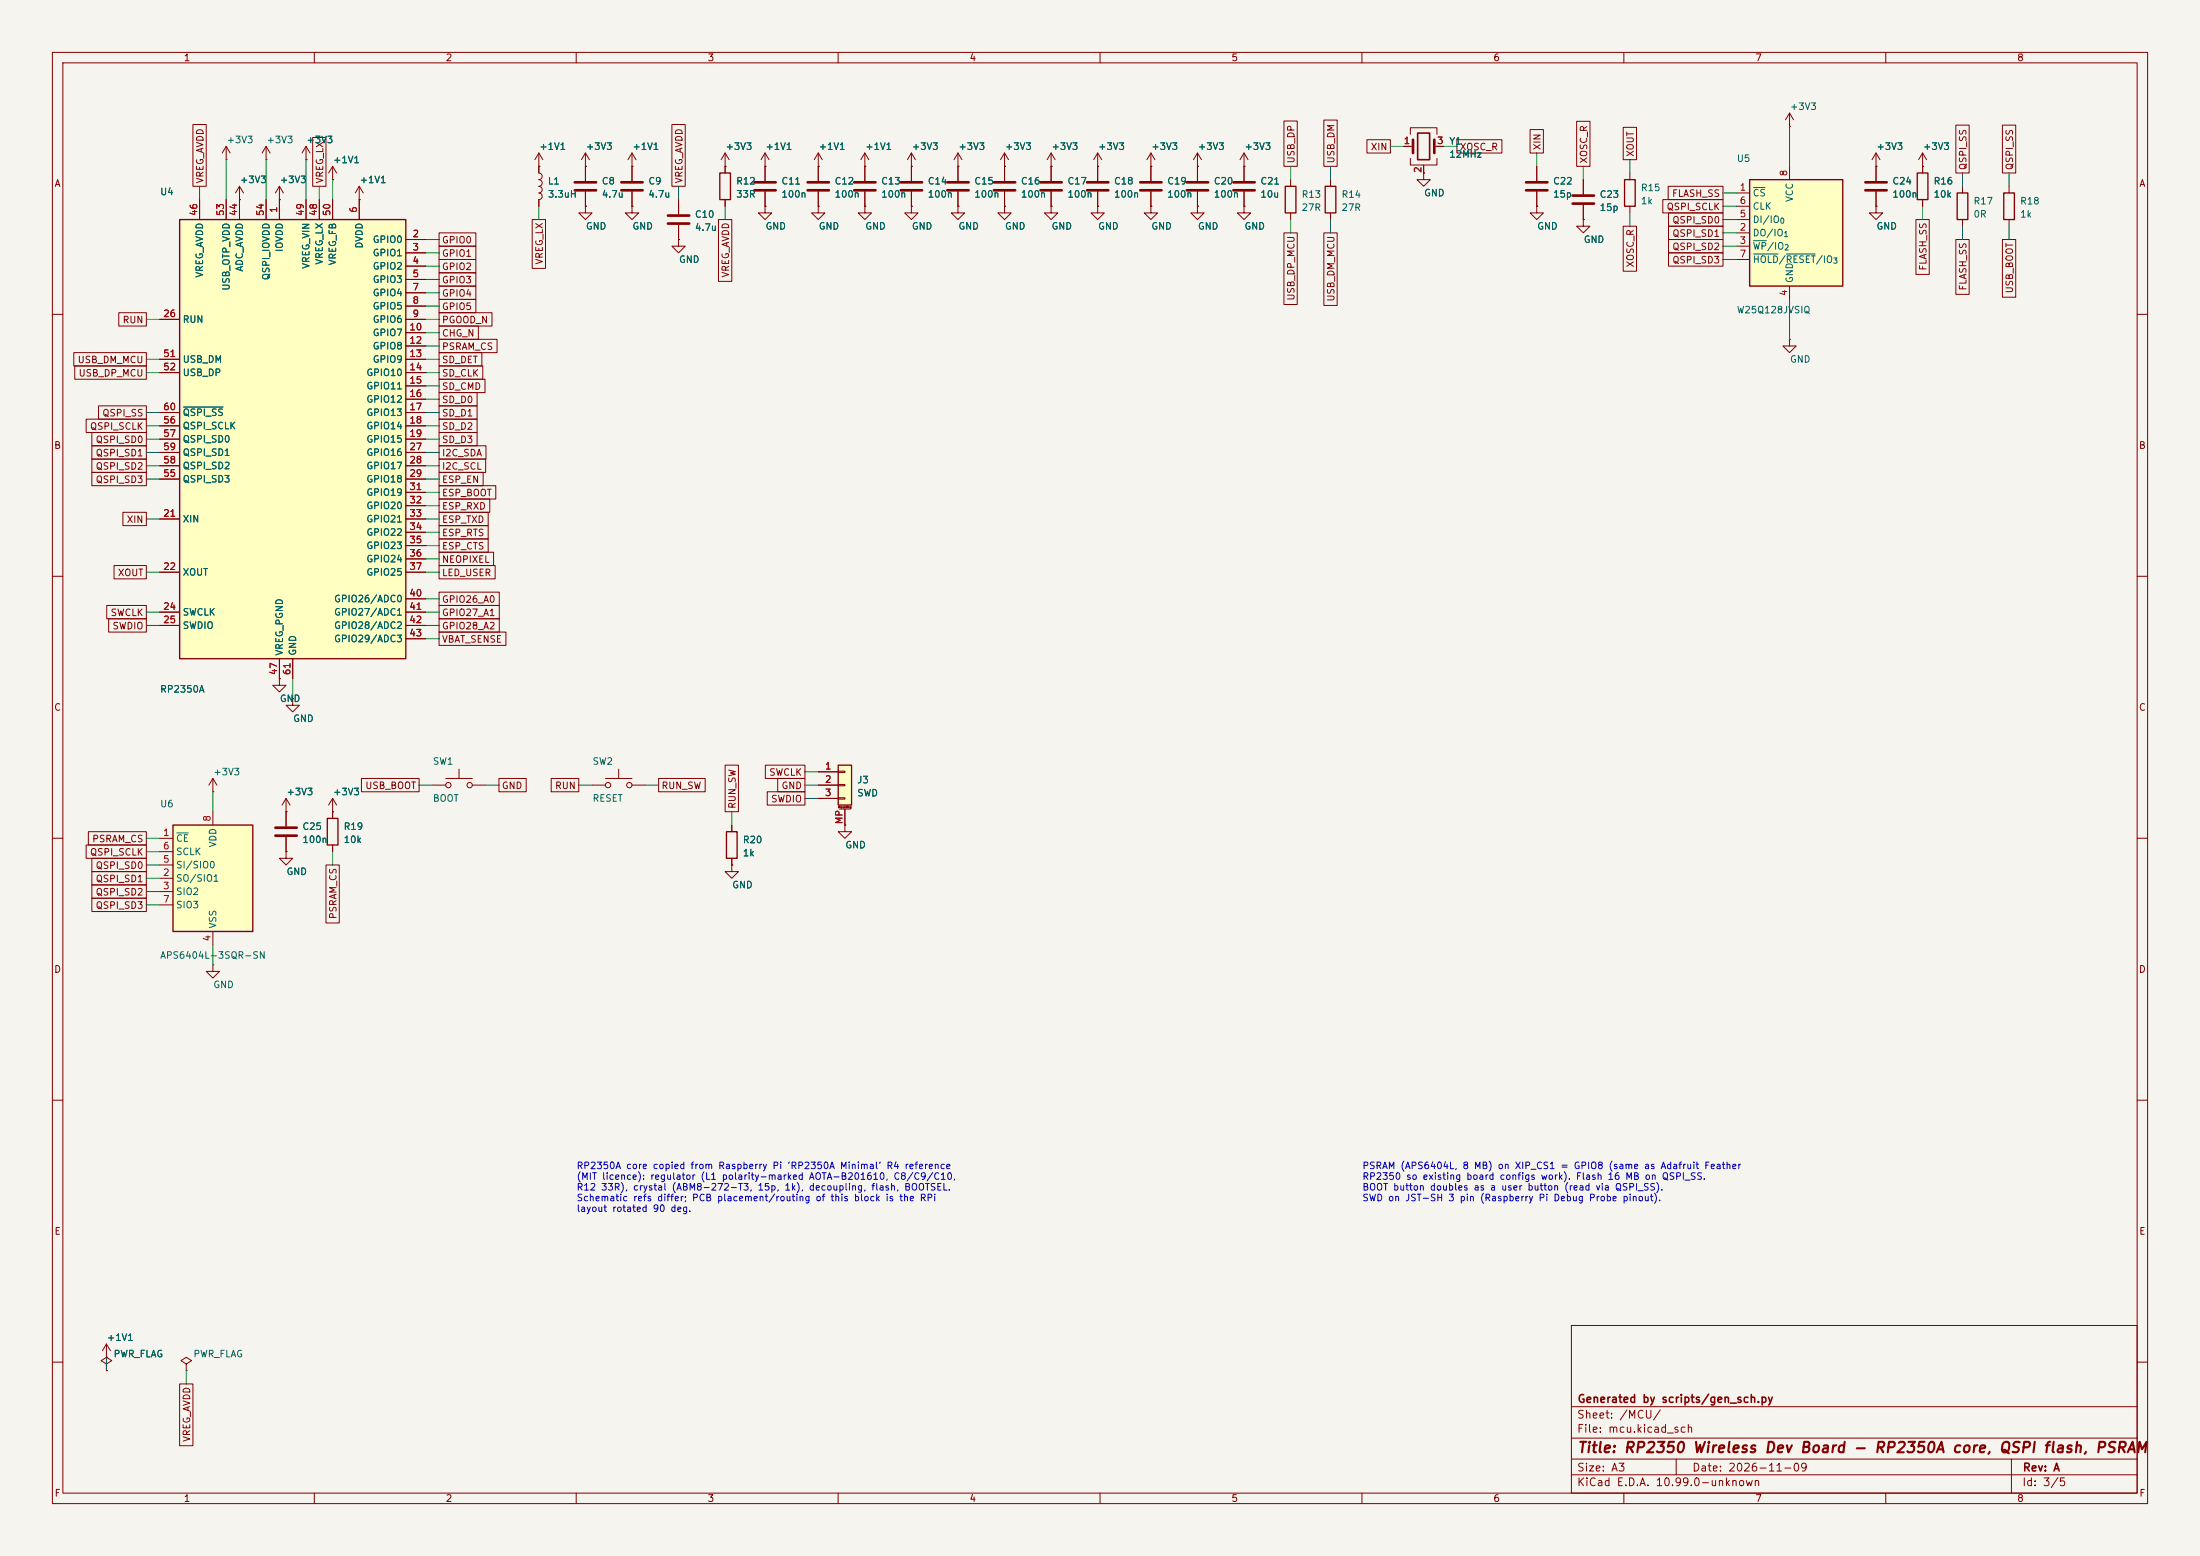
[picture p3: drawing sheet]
<svg xmlns="http://www.w3.org/2000/svg" width="420mm" height="297mm" viewBox="0 0 420 297" stroke-linecap="round" stroke-linejoin="round" font-family="sans-serif">
<path d="M0 0h420v297h-420z" fill="#f5f4ef" stroke="#f5f4ef" stroke-width=".19"/>
<g fill="none" stroke="#840000" stroke-width=".19">
<path d="M10 10h400v277h-400zM12 12h396v273h-396zM60 10v2M110 10v2M160 10v2M210 10v2M260 10v2M310 10v2M360 10v2M156.2 39.4v1.2h1.3l-1.3 1.3-1.3-1.3h1.3M156.2 39.4h.1M165.1 31.8v2.7"/>
<path d="M165.1 36.6v2.8M341.6 24.1h.1M341.6 21.6l-.7 1.3M341.6 21.6l.8 1.3M341.6 21.6v2.5M358.1 31.8h.1M358.1 39.4v1.2h1.3l-1.3 1.3-1.2-1.3h1.2M358.1 39.4h.1M358.1 29.2l-.7 1.3M358.1 29.2l.8 1.3M358.1 29.2v5.3M358.1 36.6v2.8"/>
<path d="M367 31.8h.1M367 29.2v3.8M367 38.1v1.3M367 29.2l-.7 1.3M367 29.2l.8 1.3M383.5 35.6v1.2M383.5 41.9v1.3M10 60h2M341.6 64.8v1.2h1.3l-1.3 1.3-1.2-1.3h1.2M341.6 64.8h.1M408 60h2M10 110h2"/>
<path d="M408 110h2M55.9 133.4v1.2h1.2l-1.2 1.3-1.3-1.3h1.3M55.9 133.4h.1M10 160h2M54.6 154.9v2.8M54.6 159.8v2.8M63.5 154.9h.1M63.5 152.4v3.8M63.5 152.4l-.8 1.3M63.5 152.4l.8 1.3M408 160h2M54.6 162.6v1.2h1.3l-1.3 1.3-1.3-1.3h1.3"/>
<path d="M54.6 162.6h.1M63.5 161.3v1.3M10 210h2M408 210h2M300 253h108v32h-108zM10 260h2M300 278.5h108M300 274.5h108M300 268.5h108M320 278.5v3M384 278.5v6.5M408 260h2"/>
<path d="M60 285v2M110 285v2M160 285v2M210 285v2M260 285v2M300 281.5h108M310 285v2M360 285v2"/>
</g>
<path d="M366 33h2v5.1h-2zM382.5 36.8h2.1v5.1h-2.1zM62.5 156.2h2v5.1h-2z" fill="none" stroke="#840000" stroke-width=".25"/>
<path d="M163.1 34.8h4M163.1 36.3h4M356.1 34.8h4.1M356.1 36.3h4.1M52.6 158h4M52.6 159.5h4" fill="none" stroke="#840000" stroke-width=".51"/>
<path d="M334 34.3h17.8v20.3h-17.8z" fill="#ffffc2"/>
<path d="M310.1 34.3h2.1v5.1h-2.1zM334 34.3h17.8v20.3h-17.8zM373.6 36.8h2.1v5.1h-2.1z" fill="none" stroke="#840000" stroke-width=".25"/>
<g fill="none" stroke="#840000" stroke-width=".19">
<path d="M63.5 34.3h.1M63.5 31.8l-.8 1.2M63.5 31.8l.8 1.2M63.5 31.8v2.5M68.6 38.1h.1M68.6 35.6l-.8 1.2M68.6 35.6l.7 1.2M68.6 35.6v2.5M102.9 29.2v3.8a.64 .64 0 0 1 .6 .7 .64 .64 0 0 1-.6 .6 .64 .64 0 0 1 .6 .6 .64 .64 0 0 1-.6 .7 .64 .64 0 0 1 .6 .6 .64 .64 0 0 1-.6 .6 .64 .64 0 0 1 .6 .7 .64 .64 0 0 1-.6 .6v1.3M102.9 31.8h.1M102.9 29.2l-.8 1.3M102.9 29.2l.7 1.3"/>
<path d="M111.8 39.4v1.2h1.2l-1.2 1.3-1.3-1.3h1.3M111.8 39.4h.1M111.8 31.8v2.7M111.8 36.6v2.8M129.5 38.1v2.8M138.4 31.8h.1M138.4 29.2l-.7 1.3M138.4 29.2l.8 1.3M138.4 29.2v2.6M165.1 39.4v1.2h1.3l-1.3 1.3-1.3-1.3h1.3M165.1 39.4h.1M174 31.8h.1"/>
<path d="M174 29.2v5.3M174 36.6v2.8M174 29.2l-.8 1.3M174 29.2l.8 1.3M182.9 39.4v1.2h1.2l-1.2 1.3-1.3-1.3h1.3M182.9 39.4h.1M182.9 31.8h.1M182.9 29.2v5.3M182.9 36.6v2.8M182.9 29.2l-.8 1.3M182.9 29.2l.7 1.3M191.8 31.8h.1"/>
<path d="M191.8 39.4v1.2h1.2l-1.2 1.3-1.3-1.3h1.3M191.8 39.4h.1M191.8 29.2l-.8 1.3M191.8 29.2l.7 1.3M191.8 29.2v5.3M191.8 36.6v2.8M209.5 31.8h.1M209.5 39.4v1.2h1.3l-1.3 1.3-1.2-1.3h1.2M209.5 39.4h.1M209.5 29.2v5.3M209.5 36.6v2.8M209.5 29.2l-.7 1.3"/>
<path d="M209.5 29.2l.8 1.3M219.7 31.8h.1M219.7 39.4v1.2h1.3l-1.3 1.3-1.3-1.3h1.3M219.7 39.4h.1M219.7 29.2l-.8 1.3M219.7 29.2l.8 1.3M219.7 29.2v5.3M219.7 36.6v2.8M271.8 33v1.3h1.2l-1.2 1.3-1.3-1.3h1.3M271.8 33h.1M293.4 39.4v1.2h1.2l-1.2 1.3-1.3-1.3h1.3M293.4 39.4h.1"/>
<path d="M293.4 31.8v2.7M293.4 36.6v2.8M302.3 34.3v2.8M302.3 39.1v2.8M311.1 33v1.3M311.1 39.4v1.2M331.5 36.8h2.5M331.5 39.4h2.5M341.6 31.8v2.5M374.6 35.6v1.2M129.5 45.7v1.3h1.3l-1.3 1.3-1.2-1.3h1.2M129.5 45.7h.1"/>
<path d="M129.5 42.9v2.8M302.3 41.9v1.3h1.2l-1.2 1.3-1.3-1.3h1.3M302.3 41.9h.1M331.5 44.5h2.5M331.5 47h2.5M331.5 41.9h2.5M331.5 49.5h2.5M341.6 54.6v2.6M374.6 41.9v1.3M20.3 259.1h.1M20.3 256.5l-.7 1.3M20.3 256.5l.8 1.3"/>
<path d="M20.3 256.5v2.6M20.3 260.3l1-.6-1-.6-1 .6 1 .6v1.3M20.3 261.6h.1"/>
</g>
<path d="M334.7 35.8h2.3M334.7 45.9h2.5M334.7 48.5h4.8M341 48.5h5.5" fill="none" stroke="#006464" stroke-width=".19"/>
<g fill="none" stroke="#840000" stroke-width=".51">
<path d="M109.7 34.8h4.1M109.7 36.3h4.1M172 34.8h4M172 36.3h4M180.8 34.8h4.1M180.8 36.3h4.1M189.7 34.8h4.1M189.7 36.3h4.1M207.5 34.8h4.1M207.5 36.3h4.1M217.7 34.8h4M217.7 36.3h4"/>
<path d="M291.3 34.8h4.1M291.3 36.3h4.1M300.2 37.3h4.1M300.2 38.9h4.1M127.5 41.1h4.1M127.5 42.7h4.1"/>
</g>
<path d="M33 157.5h15.3v20.3h-15.3z" fill="#ffffc2"/>
<path d="M33 157.5h15.3v20.3h-15.3z" fill="none" stroke="#840000" stroke-width=".25"/>
<g fill="none" stroke="#840000" stroke-width=".19">
<path d="M43.2 30.5h.1M43.2 27.9l-.8 1.3M43.2 27.9l.7 1.3M43.2 27.9v2.6M45.7 38.1h.1M45.7 35.6l-.7 1.2M45.7 35.6l.8 1.2M45.7 35.6v2.5M50.8 30.5h.1M50.8 27.9l-.8 1.3M50.8 27.9l.8 1.3M50.8 27.9v2.6"/>
<path d="M53.3 38.1h.1M53.3 35.6l-.7 1.2M53.3 35.6l.8 1.2M53.3 35.6v2.5M58.4 30.5h.1M58.4 27.9l-.7 1.3M58.4 27.9l.8 1.3M58.4 27.9v2.6M200.7 31.8h.1M200.7 39.4v1.2h1.2l-1.2 1.3-1.3-1.3h1.3M200.7 39.4h.1M200.7 29.2l-.8 1.3"/>
<path d="M200.7 29.2l.7 1.3M200.7 29.2v5.3M200.7 36.6v2.8M228.6 31.8h.1M228.6 39.4v1.2h1.3l-1.3 1.3-1.3-1.3h1.3M228.6 39.4h.1M228.6 29.2v5.3M228.6 36.6v2.8M228.6 29.2l-.8 1.3M228.6 29.2l.8 1.3M237.5 31.8h.1M237.5 29.2l-.8 1.3"/>
<path d="M237.5 29.2l.8 1.3M237.5 29.2v2.6M40.6 151.1h.1M40.6 148.6v2.5M40.6 154.9v2.6M40.6 148.6l-.7 1.3M40.6 148.6l.8 1.3M54.6 154.9h.1M54.6 152.4l-.8 1.3M54.6 152.4l.8 1.3M54.6 152.4v2.5M30.5 160h2.5"/>
<path d="M30.5 167.6h2.5M30.5 170.2h2.5M30.5 165.1h2.5M30.5 162.6h2.5M30.5 172.7h2.5M40.6 177.8v2.5M40.6 184.2v1.2h1.3l-1.3 1.3-1.2-1.3h1.2M40.6 184.2h.1M35.6 260.3l1-.6-1-.6-1.1 .6 1.1 .6v1.3M35.6 261.6h.1"/>
</g>
<path d="M33.8 159h2.1" fill="none" stroke="#006464" stroke-width=".19"/>
<path d="M198.6 34.8h4.1M198.6 36.3h4.1M226.6 34.8h4M226.6 36.3h4" fill="none" stroke="#840000" stroke-width=".51"/>
<path d="M34.3 41.9h43.2v83.8h-43.2z" fill="#ffffc2"/>
<path d="M34.3 41.9h43.2v83.8h-43.2z" fill="none" stroke="#840000" stroke-width=".25"/>
<g fill="none" stroke="#840000" stroke-width=".19">
<path d="M38.1 38.1v3.8M43.2 38.1v3.8M45.7 38.1v3.8M50.8 38.1v3.8M53.3 38.1v3.8M58.4 38.1v3.8M61 38.1v3.8M63.5 38.1v3.8M68.6 38.1v3.8M77.5 45.7h3.8M77.5 48.3h3.8M77.5 50.8h3.8"/>
<path d="M77.5 53.3h3.8M77.5 55.9h3.8M77.5 58.4h3.8M30.5 61h3.8M30.5 68.6h3.8M30.5 71.1h3.8M30.5 78.7h3.8M77.5 61h3.8M77.5 63.5h3.8M77.5 66h3.8M77.5 68.6h3.8M77.5 71.1h3.8"/>
<path d="M77.5 73.7h3.8M77.5 76.2h3.8M77.5 78.7h3.8M30.5 81.3h3.8M30.5 83.8h3.8M30.5 99.1h3.8M30.5 86.4h3.8M30.5 88.9h3.8M30.5 91.4h3.8M77.5 81.3h3.8M77.5 83.8h3.8M77.5 99.1h3.8"/>
<path d="M77.5 86.4h3.8M77.5 88.9h3.8M77.5 91.4h3.8M77.5 94h3.8M77.5 96.5h3.8M30.5 109.2h3.8M30.5 116.8h3.8M30.5 119.4h3.8M77.5 109.2h3.8M77.5 116.8h3.8M77.5 119.4h3.8M77.5 101.6h3.8"/>
<path d="M77.5 104.1h3.8M77.5 106.7h3.8M77.5 114.3h3.8M53.3 129.5v1.3h1.3l-1.3 1.3-1.2-1.3h1.2M53.3 129.5h.1M53.3 125.7v3.8M55.9 125.7v3.8M77.5 121.9h3.8M161.3 157.5v1.3h1.3l-1.3 1.2-1.3-1.2h1.3M161.3 157.5h.1"/>
</g>
<path d="M35 77.7h7.6" fill="none" stroke="#006464" stroke-width=".19"/>
<path d="M160 146.1h2.6v7.6h-2.6z" fill="#ffffc2"/>
<path d="M137.4 33h2v5.1h-2zM245.4 35.6h2v5h-2zM253 35.6h2v5h-2zM138.7 158.8h2v5h-2zM160 146.1h2.6v7.6h-2.6z" fill="none" stroke="#840000" stroke-width=".25"/>
<g fill="none" stroke="#840000" stroke-width=".19">
<path d="M36.8 23.8h2.6v11.8h-2.6zM38.1 38.1v3.8M43.2 38.1v3.8M45.7 38.1h.1M45.7 38.1v3.8M50.8 38.1v3.8M53.3 38.1h.1M53.3 38.1v3.8M58.4 30.5h.1M58.4 38.1v3.8M59.7 26.2h2.5v9.4h-2.5zM61 38.1v3.8"/>
<path d="M63.5 34.3h.1M63.5 38.1v3.8M68.6 38.1h.1M68.6 38.1v3.8M102.9 31.8h.1M102.9 31.8v1.2M102.9 38.1v1.3M111.8 31.8h.1M111.8 39.4h.1M111.8 29.2l-.8 1.3M111.8 29.2l.7 1.3M111.8 29.2v5.3"/>
<path d="M111.8 36.6v2.8M120.6 31.8h.1M120.6 39.4v1.2h1.3l-1.3 1.3-1.2-1.3h1.2M120.6 39.4h.1M120.6 29.2l-.7 1.3M120.6 29.2l.8 1.3M120.6 29.2v5.3M120.6 36.6v2.8M128.3 23.8h2.5v11.8h-2.5zM129.5 38.1v2.8M138.4 31.8h.1M138.4 31.8v1.2"/>
<path d="M138.4 38.1v1.3M146 39.4v1.2h1.3l-1.3 1.3-1.2-1.3h1.2M146 39.4h.1M146 31.8h.1M146 29.2v5.3M146 36.6v2.8M146 29.2l-.7 1.3M146 29.2l.8 1.3M156.2 31.8h.1M156.2 39.4h.1M156.2 29.2v5.3M156.2 36.6v2.8"/>
<path d="M156.2 29.2l-.8 1.3M156.2 29.2l.8 1.3M165.1 31.8h.1M165.1 39.4h.1M165.1 29.2l-.8 1.3M165.1 29.2l.8 1.3M165.1 29.2v5.3M165.1 36.6v2.8M174 39.4v1.2h1.3l-1.3 1.3-1.3-1.3h1.3M174 39.4h.1M174 31.8h.1M174 31.8v2.7"/>
<path d="M174 36.6v2.8M182.9 39.4h.1M182.9 31.8h.1M182.9 31.8v2.7M182.9 36.6v2.8M191.8 39.4h.1M191.8 31.8h.1M191.8 31.8v2.7M191.8 36.6v2.8M200.7 39.4h.1M200.7 31.8h.1M200.7 31.8v2.7"/>
<path d="M200.7 36.6v2.8M209.5 39.4h.1M209.5 31.8h.1M209.5 31.8v2.7M209.5 36.6v2.8M219.7 39.4h.1M219.7 31.8h.1M219.7 31.8v2.7M219.7 36.6v2.8M228.6 39.4h.1M228.6 31.8h.1M228.6 31.8v2.7"/>
<path d="M228.6 36.6v2.8M237.5 39.4v1.2h1.3l-1.3 1.3-1.3-1.3h1.3M237.5 39.4h.1M237.5 31.8h.1M237.5 31.8v2.7M237.5 36.6v2.8M245.1 23.1h2.6v8.7h-2.6zM246.4 34.3v1.3M252.7 22.9h2.6v8.9h-2.6zM254 34.3v1.3M261 26.7h4.4v2.5h-4.4zM268 27.9h1.7"/>
<path d="M269.2 25.7v-1.3h5.1v1.3M269.2 30.2v1.3h5.1v-1.3M271.8 33h.1M271.8 31.5v1.5M273.8 27.9h1.8M278.1 26.7h8.6v2.5h-8.6zM292.1 24.7h2.5v4.5h-2.5zM293.4 39.4h.1M293.4 31.8v2.7M293.4 36.6v2.8M301 23.2h2.5v8.6h-2.5zM302.3 34.3v2.8"/>
<path d="M302.3 39.1v2.8M309.9 24.3h2.5v6.2h-2.5zM317.4 38.1h11.5v2.5h-11.5zM318.5 35.6h10.4v2.5h-10.4zM358.1 39.4h.1M358.1 31.8h.1M358.1 31.8v2.7M358.1 36.6v2.8M367 31.8h.1M367 31.8v1.2M367 38.1v1.3M373.4 23.9h2.5v9.1h-2.5z"/>
<path d="M382.3 23.9h2.5v9.1h-2.5zM22.7 59.7h5.2v2.5h-5.2zM77.5 45.7h3.8M77.5 48.3h3.8M77.5 50.8h3.8M77.5 53.3h3.8M77.5 55.9h3.8M77.5 58.4h3.8M83.8 44.4h7v2.6h-7zM83.8 59.7h10.1v2.5h-10.1zM83.8 49.5h7v2.6h-7zM83.8 57.1h7v2.6h-7z"/>
<path d="M83.8 54.6h7v2.6h-7zM83.8 52.1h7v2.5h-7zM83.8 47h7v2.5h-7zM101.6 41.9h2.5v9.3h-2.5zM129.5 45.7h.1M129.5 42.9v2.8M137.2 41.9h2.5v11.8h-2.5zM245.1 44.5h2.6v13.6h-2.6zM246.4 40.6v1.3M252.7 44.5h2.6v13.8h-2.6zM254 40.6v1.3M302.3 41.9h.1"/>
<path d="M309.9 43.2h2.5v8.6h-2.5zM318.5 48.3h10.4v2.5h-10.4zM318.5 40.6h10.4v2.6h-10.4zM318.5 43.2h10.4v2.5h-10.4zM318.5 45.7h10.4v2.6h-10.4zM365.8 41.9h2.5v10.5h-2.5zM373.4 45.7h2.5v10.5h-2.5zM382.3 45.7h2.5v11h-2.5zM14.1 67.3h13.8v2.6h-13.8zM14.3 69.8h13.6v2.6h-13.6zM18.8 77.5h9.1v2.5h-9.1zM30.5 61h3.8"/>
<path d="M30.5 68.6h3.8M30.5 71.1h3.8M30.5 78.7h3.8M77.5 61h3.8M77.5 63.5h3.8M77.5 66h3.8M77.5 68.6h3.8M77.5 71.1h3.8M77.5 73.7h3.8M77.5 76.2h3.8M77.5 78.7h3.8M83.8 72.4h8.8v2.5h-8.8z"/>
<path d="M83.8 69.8h8.4v2.6h-8.4zM83.8 67.3h8.2v2.6h-8.2zM83.8 62.2h7.5v2.6h-7.5zM83.8 64.8h11.1v2.5h-11.1zM83.8 77.5h7.3v2.5h-7.3zM83.8 74.9h7.3v2.6h-7.3zM16.4 80h11.5v2.6h-11.5zM17.5 85.1h10.4v2.5h-10.4zM17.5 82.5h10.4v2.6h-10.4zM17.5 90.2h10.4v2.5h-10.4zM17.5 87.6h10.4v2.6h-10.4zM23.5 97.8h4.4v2.5h-4.4z"/>
<path d="M30.5 81.3h3.8M30.5 83.8h3.8M30.5 99.1h3.8M30.5 86.4h3.8M30.5 88.9h3.8M30.5 91.4h3.8M77.5 81.3h3.8M77.5 83.8h3.8M77.5 99.1h3.8M77.5 86.4h3.8M77.5 88.9h3.8M77.5 91.4h3.8"/>
<path d="M77.5 94h3.8M77.5 96.5h3.8M83.8 97.8h9.4v2.5h-9.4zM83.8 95.2h9.7v2.6h-9.7zM83.8 92.7h10.8v2.6h-10.8zM83.8 90.2h8.4v2.5h-8.4zM83.8 87.6h8.9v2.6h-8.9zM83.8 85.1h9v2.5h-9zM83.8 82.5h7.3v2.6h-7.3zM83.8 80h7.3v2.6h-7.3zM20.4 115.6h7.5v2.5h-7.5zM20.7 118.1h7.2v2.6h-7.2z"/>
<path d="M21.8 107.9h6.1v2.6h-6.1zM30.5 109.2h3.8M30.5 116.8h3.8M30.5 119.4h3.8M77.5 109.2h3.8M77.5 116.8h3.8M77.5 119.4h3.8M77.5 101.6h3.8M77.5 104.1h3.8M77.5 106.7h3.8M77.5 114.3h3.8M83.8 105.4h10.4v2.6h-10.4z"/>
<path d="M83.8 115.6h11.5v2.5h-11.5zM83.8 113h11.5v2.6h-11.5zM83.8 107.9h10.7v2.6h-10.7zM83.8 118.1h11.5v2.6h-11.5zM83.8 102.9h9.4v2.5h-9.4zM83.8 100.3h9.4v2.6h-9.4zM53.3 129.5h.1M53.3 125.7v3.8M55.9 133.4h.1M55.9 125.7v3.8M77.5 121.9h3.8M83.8 120.6h12.8v2.6h-12.8z"/>
<path d="M16.9 158.7h11v2.6h-11zM54.6 154.9h.1M54.6 154.9v2.8M54.6 159.8v2.8M63.5 154.9h.1M63.5 154.9v1.3M69 148.6h11v2.5h-11zM82.5 149.9h2.6M85.1 148.6h5.1M87.6 146.8v1.8M90.2 149.9h2.5M95.2 148.6h5.3v2.5h-5.3z"/>
<path d="M105.2 148.6h5.3v2.5h-5.3zM113 149.9h2.6M115.6 148.6h5M118.1 146.8v1.8M120.6 149.9h2.6M125.7 148.6h8.9v2.5h-8.9zM138.4 146h2.6v8.9h-2.6zM139.7 157.5v1.3M146.1 146h7.6v2.6h-7.6zM146.5 151.1h7.2v2.6h-7.2zM148.5 148.6h5.2v2.5h-5.2zM156.2 147.3h3.8"/>
<path d="M156.2 149.9h3.8M156.2 152.4h3.8M160 147.2h1.3v.2h-1.3zM160 149.7h1.3v.3h-1.3zM160 152.3h1.3v.2h-1.3zM160.3 154.4h2M161.3 157.5h.1M161.3 154.4v3.1M16.4 161.3h11.5v2.5h-11.5zM17.5 168.9h10.4v2.6h-10.4zM17.5 163.8h10.4v2.6h-10.4zM17.5 171.4h10.4v2.6h-10.4z"/>
<path d="M17.5 166.4h10.4v2.5h-10.4zM54.6 162.6h.1M62.2 165.1h2.6v11.1h-2.6zM63.5 161.3v1.3M139.7 165.1v1.3h1.3l-1.3 1.2-1.3-1.2h1.3M139.7 165.1h.1M139.7 163.8v1.3M20.3 259.1h.1M20.3 261.6h.1M34.3 264.2h2.5v11.8h-2.5z"/>
<circle cx="85.6" cy="149.9" r=".51"/>
<circle cx="89.7" cy="149.9" r=".51"/>
<circle cx="116.1" cy="149.9" r=".51"/>
<circle cx="120.1" cy="149.9" r=".51"/>
</g>
<path d="M118.6 34.8h4.1M118.6 36.3h4.1M144 34.8h4.1M144 36.3h4.1M154.2 34.8h4M154.2 36.3h4M235.5 34.8h4M235.5 36.3h4M269.7 26.7v2.5M273.8 26.7v2.5" fill="none" stroke="#840000" stroke-width=".51"/>
<path d="M270.6 25.4h2.3v5.1h-2.3z" fill="none" stroke="#840000" stroke-width=".3"/>
<g fill="none" stroke="#009600" stroke-width=".19">
<path d="M38.1 35.6v2.5M43.2 30.5v7.6M50.8 30.5v7.6M58.4 30.5v7.6M61 35.6v2.5M63.5 34.3v3.8M102.9 39.4v2.5M129.5 35.6v2.5M138.4 39.4v2.5M246.4 31.8v2.5M254 31.8v2.5M265.4 27.9h2.6"/>
<path d="M275.6 27.9h2.5M293.4 29.2v2.6M302.3 31.8v2.5M311.1 30.5v2.5M328.9 39.4h2.6M328.9 36.8h2.6M341.6 24.1v7.7M367 39.4v2.5M374.6 33v2.6M383.5 33v2.6M81.3 48.3h2.5M81.3 50.8h2.5"/>
<path d="M81.3 45.7h2.5M81.3 55.9h2.5M81.3 58.4h2.5M81.3 53.3h2.5M246.4 41.9v2.6M254 41.9v2.6M311.1 40.6v2.6M328.9 49.5h2.6M328.9 47h2.6M328.9 44.5h2.6M328.9 41.9h2.6M341.6 57.2v7.6"/>
<path d="M374.6 43.2v2.5M383.5 43.2v2.5M27.9 71.1h2.6M27.9 78.7h2.6M27.9 61h2.6M27.9 68.6h2.6M81.3 71.1h2.5M81.3 78.7h2.5M81.3 76.2h2.5M81.3 61h2.5M81.3 68.6h2.5M81.3 73.7h2.5"/>
<path d="M81.3 66h2.5M81.3 63.5h2.5M27.9 81.3h2.6M27.9 83.8h2.6M27.9 86.4h2.6M27.9 88.9h2.6M27.9 91.4h2.6M27.9 99.1h2.6M81.3 81.3h2.5M81.3 83.8h2.5M81.3 86.4h2.5M81.3 88.9h2.5"/>
<path d="M81.3 91.4h2.5M81.3 99.1h2.5M81.3 96.5h2.5M81.3 94h2.5M27.9 119.4h2.6M27.9 116.8h2.6M27.9 109.2h2.6M81.3 119.4h2.5M81.3 104.1h2.5M81.3 116.8h2.5M81.3 114.3h2.5M81.3 109.2h2.5"/>
<path d="M81.3 106.7h2.5M81.3 101.6h2.5M55.9 129.5v3.9M81.3 121.9h2.5M40.6 151.1v3.8M80 149.9h2.5M92.7 149.9h2.5M110.5 149.9h2.5M123.2 149.9h2.5M139.7 154.9v2.6M153.7 147.3h2.5M153.7 149.9h2.5"/>
<path d="M153.7 152.4h2.5M27.9 160h2.6M27.9 162.6h2.6M27.9 165.1h2.6M27.9 167.6h2.6M27.9 170.2h2.6M27.9 172.7h2.6M63.5 162.6v2.5M40.6 180.3v3.9M20.3 259.1v2.5M35.6 261.6v2.6"/>
</g>
<path d="M35 77.7h7.6" fill="none" stroke="#006464" stroke-width=".19"/>
<text font-size="2" fill="#840000" x="301" y="277.8">Title: RP2350 Wireless Dev Board - RP2350A core, QSPI flash, PSRAM</text>
<g font-size="1.5" fill="#840000">
<text x="301" y="268.1">Generated by scripts/gen_sch.py</text>
<text x="300.9" y="273.8">File: mcu.kicad_sch</text>
<text x="300.9" y="271.1">Sheet: /MCU/</text>
<text x="300.9" y="281.2">Size: A3</text>
<text x="322.9" y="281.2">Date: 2026-11-09</text>
<text x="386" y="281.2">Rev: A</text>
<text x="300.9" y="284">KiCad E.D.A. 10.99.0-unknown</text>
<text x="385.9" y="284">Id: 3/5</text>
</g>
<g font-size="1.3" fill="#840000">
<text x="35" y="12">1</text>
<text x="85" y="12">2</text>
<text x="135" y="12">3</text>
<text x="185" y="12">4</text>
<text x="235" y="12">5</text>
<text x="285" y="12">6</text>
<text x="335" y="12">7</text>
<text x="385" y="12">8</text>
<text x="261.6" y="29">XIN</text>
<text x="278.6" y="29">XOSC_R</text>
<text x="294.4" y="28.8" transform="rotate(-90 294.4 28.8)">XIN</text>
<text x="10.3" y="36">A</text>
<text x="39.2" y="35.1" transform="rotate(-90 39.2 35.1)">VREG_AVDD</text>
<text x="62" y="35.1" transform="rotate(-90 62 35.1)">VREG_LX</text>
<text x="130.6" y="35.1" transform="rotate(-90 130.6 35.1)">VREG_AVDD</text>
<text x="247.4" y="31.3" transform="rotate(-90 247.4 31.3)">USB_DP</text>
<text x="255.1" y="31.3" transform="rotate(-90 255.1 31.3)">USB_DM</text>
<text x="303.3" y="31.3" transform="rotate(-90 303.3 31.3)">XOSC_R</text>
<text x="312.2" y="30" transform="rotate(-90 312.2 30)">XOUT</text>
<text x="375.7" y="32.6" transform="rotate(-90 375.7 32.6)">QSPI_SS</text>
<text x="384.6" y="32.6" transform="rotate(-90 384.6 32.6)">QSPI_SS</text>
<text x="408.3" y="36">A</text>
<text x="318.1" y="40.4">QSPI_SCLK</text>
<text x="319.1" y="37.9">FLASH_SS</text>
<text x="84.3" y="46.8">GPIO0</text>
<text x="319.2" y="43">QSPI_SD0</text>
<text x="319.2" y="45.5">QSPI_SD1</text>
<text x="84.3" y="51.9">GPIO2</text>
<text x="84.3" y="49.3">GPIO1</text>
<text x="103.9" y="50.6" transform="rotate(-90 103.9 50.6)">VREG_LX</text>
<text x="139.5" y="53.1" transform="rotate(-90 139.5 53.1)">VREG_AVDD</text>
<text x="312.2" y="51.1" transform="rotate(-90 312.2 51.1)">XOSC_R</text>
<text x="319.2" y="50.6">QSPI_SD3</text>
<text x="319.2" y="48">QSPI_SD2</text>
<text x="368.1" y="51.7" transform="rotate(-90 368.1 51.7)">FLASH_SS</text>
<text x="84.3" y="59.5">GPIO5</text>
<text x="84.3" y="56.9">GPIO4</text>
<text x="84.3" y="54.4">GPIO3</text>
<text x="247.4" y="57.5" transform="rotate(-90 247.4 57.5)">USB_DP_MCU</text>
<text x="255.1" y="57.7" transform="rotate(-90 255.1 57.7)">USB_DM_MCU</text>
<text x="375.7" y="55.6" transform="rotate(-90 375.7 55.6)">FLASH_SS</text>
<text x="384.6" y="56.1" transform="rotate(-90 384.6 56.1)">USB_BOOT</text>
<text x="23.3" y="62">RUN</text>
<text x="84.3" y="64.6">CHG_N</text>
<text x="84.3" y="62">PGOOD_N</text>
<text x="14.7" y="69.6">USB_DM_MCU</text>
<text x="84.3" y="69.6">SD_DET</text>
<text x="84.3" y="67.1">PSRAM_CS</text>
<text x="14.9" y="72.2">USB_DP_MCU</text>
<text x="84.3" y="74.7">SD_CMD</text>
<text x="84.3" y="72.2">SD_CLK</text>
<text x="84.3" y="77.3">SD_D0</text>
<text x="17.1" y="82.3">QSPI_SCLK</text>
<text x="19.4" y="79.8">QSPI_SS</text>
<text x="84.3" y="82.3">SD_D2</text>
<text x="84.3" y="79.8">SD_D1</text>
<text x="10.2" y="86">B</text>
<text x="18.2" y="87.4">QSPI_SD1</text>
<text x="18.2" y="84.9">QSPI_SD0</text>
<text x="18.2" y="90">QSPI_SD2</text>
<text x="84.3" y="90">I2C_SCL</text>
<text x="84.3" y="87.4">I2C_SDA</text>
<text x="84.3" y="84.9">SD_D3</text>
<text x="408.2" y="86">B</text>
<text x="18.2" y="92.5">QSPI_SD3</text>
<text x="84.3" y="95">ESP_BOOT</text>
<text x="84.3" y="92.5">ESP_EN</text>
<text x="24.1" y="100.1">XIN</text>
<text x="84.3" y="100.1">ESP_TXD</text>
<text x="84.3" y="97.6">ESP_RXD</text>
<text x="84.3" y="107.7">NEOPIXEL</text>
<text x="84.3" y="105.2">ESP_CTS</text>
<text x="84.3" y="102.7">ESP_RTS</text>
<text x="22.4" y="110.3">XOUT</text>
<text x="84.3" y="110.3">LED_USER</text>
<text x="21" y="117.9">SWCLK</text>
<text x="84.3" y="117.9">GPIO27_A1</text>
<text x="84.3" y="115.4">GPIO26_A0</text>
<text x="21.4" y="120.4">SWDIO</text>
<text x="84.3" y="123">VBAT_SENSE</text>
<text x="84.3" y="120.4">GPIO28_A2</text>
<text x="10.2" y="136">C</text>
<text x="408.2" y="136">C</text>
<text x="146.7" y="148.4">SWCLK</text>
<text x="69.6" y="150.9">USB_BOOT</text>
<text x="95.7" y="150.9">GND</text>
<text x="105.9" y="150.9">RUN</text>
<text x="126.2" y="150.9">RUN_SW</text>
<text x="140.8" y="154.5" transform="rotate(-90 140.8 154.5)">RUN_SW</text>
<text x="147.1" y="153.5">SWDIO</text>
<text x="149.1" y="150.9">GND</text>
<text x="17.5" y="161.1">PSRAM_CS</text>
<text x="17.1" y="163.6">QSPI_SCLK</text>
<text x="18.2" y="166.2">QSPI_SD0</text>
<text x="18.2" y="171.2">QSPI_SD2</text>
<text x="18.2" y="173.8">QSPI_SD3</text>
<text x="18.2" y="168.7">QSPI_SD1</text>
<text x="64.6" y="175.5" transform="rotate(-90 64.6 175.5)">PSRAM_CS</text>
<text x="10.2" y="186">D</text>
<text x="408.2" y="186">D</text>
<text x="10.3" y="236">E</text>
<text x="408.3" y="236">E</text>
<text x="36.6" y="275.3" transform="rotate(-90 36.6 275.3)">VREG_AVDD</text>
<text x="10.3" y="286">F</text>
<text x="35" y="287">1</text>
<text x="85" y="287">2</text>
<text x="135" y="287">3</text>
<text x="185" y="287">4</text>
<text x="235" y="287">5</text>
<text x="285" y="287">6</text>
<text x="335" y="287">7</text>
<text x="385" y="287">8</text>
<text x="408.3" y="286">F</text>
</g>
<g font-size="1.3" fill="#006464">
<text x="341.6" y="21.3">+3V3</text>
<text x="43.2" y="27.6">+3V3</text>
<text x="50.8" y="27.6">+3V3</text>
<text x="58.4" y="27.6">+3V3</text>
<text x="102.9" y="28.9">+1V1</text>
<text x="111.7" y="28.9">+3V3</text>
<text x="120.6" y="28.9">+1V1</text>
<text x="138.4" y="28.9">+3V3</text>
<text x="146" y="28.9">+1V1</text>
<text x="156.2" y="28.9">+1V1</text>
<text x="165.1" y="28.9">+1V1</text>
<text x="174" y="28.9">+3V3</text>
<text x="182.9" y="28.9">+3V3</text>
<text x="191.8" y="28.9">+3V3</text>
<text x="200.6" y="28.9">+3V3</text>
<text x="209.5" y="28.9">+3V3</text>
<text x="219.7" y="28.9">+3V3</text>
<text x="228.6" y="28.9">+3V3</text>
<text x="237.5" y="28.9">+3V3</text>
<text x="276.6" y="27.9">Y1</text>
<text x="358.1" y="28.9">+3V3</text>
<text x="367" y="28.9">+3V3</text>
<text x="45.7" y="35.3">+3V3</text>
<text x="53.3" y="35.3">+3V3</text>
<text x="63.5" y="31.5">+1V1</text>
<text x="68.6" y="35.3">+1V1</text>
<text x="104.5" y="35.5">L1</text>
<text x="114.8" y="35.5">C8</text>
<text x="123.7" y="35.5">C9</text>
<text x="140.4" y="35.5">R12</text>
<text x="149.1" y="35.5">C11</text>
<text x="159.2" y="35.5">C12</text>
<text x="168.1" y="35.5">C13</text>
<text x="177" y="35.5">C14</text>
<text x="185.9" y="35.5">C15</text>
<text x="194.8" y="35.5">C16</text>
<text x="203.7" y="35.5">C17</text>
<text x="212.6" y="35.5">C18</text>
<text x="222.7" y="35.5">C19</text>
<text x="231.6" y="35.5">C20</text>
<text x="240.5" y="35.5">C21</text>
<text x="276.6" y="30.4">12MHz</text>
<text x="296.4" y="35.5">C22</text>
<text x="331.5" y="31.2">U5</text>
<text x="361.2" y="35.5">C24</text>
<text x="369" y="35.5">R16</text>
<text x="30.5" y="37.6">U4</text>
<text x="104.5" y="38">3.3uH</text>
<text x="114.8" y="38">4.7u</text>
<text x="123.7" y="38">4.7u</text>
<text x="132.6" y="41.9">C10</text>
<text x="140.4" y="38">33R</text>
<text x="149.1" y="38">100n</text>
<text x="159.2" y="38">100n</text>
<text x="168.1" y="38">100n</text>
<text x="177" y="38">100n</text>
<text x="185.9" y="38">100n</text>
<text x="194.8" y="38">100n</text>
<text x="203.7" y="38">100n</text>
<text x="212.6" y="38">100n</text>
<text x="222.7" y="38">100n</text>
<text x="231.6" y="38">100n</text>
<text x="240.5" y="38">10u</text>
<text x="248.4" y="38.1">R13</text>
<text x="248.4" y="40.6">27R</text>
<text x="256" y="38.1">R14</text>
<text x="256" y="40.6">27R</text>
<text x="271.8" y="37.8">GND</text>
<text x="296.4" y="38">15p</text>
<text x="305.3" y="38.1">C23</text>
<text x="305.3" y="40.6">15p</text>
<text x="313.2" y="36.8">R15</text>
<text x="313.2" y="39.3">1k</text>
<text x="334.5" y="37.8">CS</text>
<text x="334.5" y="40.3">CLK</text>
<text x="342.6" y="38.7" transform="rotate(-90 342.6 38.7)">VCC</text>
<text x="361.2" y="38">100n</text>
<text x="369" y="38">10k</text>
<text x="376.7" y="39.3">R17</text>
<text x="376.7" y="41.8">0R</text>
<text x="385.5" y="39.3">R18</text>
<text x="385.5" y="41.8">1k</text>
<text x="69.5" y="47.5" transform="rotate(-90 69.5 47.5)">DVDD</text>
<text x="71.1" y="46.7">GPIO0</text>
<text x="111.7" y="44.1">GND</text>
<text x="120.6" y="44.1">GND</text>
<text x="132.6" y="44.4">4.7u</text>
<text x="146" y="44.1">GND</text>
<text x="156.2" y="44.1">GND</text>
<text x="165.1" y="44.1">GND</text>
<text x="174" y="44.1">GND</text>
<text x="182.9" y="44.1">GND</text>
<text x="191.8" y="44.1">GND</text>
<text x="200.6" y="44.1">GND</text>
<text x="209.5" y="44.1">GND</text>
<text x="219.7" y="44.1">GND</text>
<text x="228.6" y="44.1">GND</text>
<text x="237.5" y="44.1">GND</text>
<text x="293.4" y="44.1">GND</text>
<text x="302.2" y="46.7">GND</text>
<text x="334.5" y="45.4">DO/IO</text>
<text x="334.5" y="48">WP/IO</text>
<text x="334.5" y="42.9">DI/IO</text>
<text x="358.1" y="44.1">GND</text>
<text x="39.1" y="53.1" transform="rotate(-90 39.1 53.1)">VREG_AVDD</text>
<text x="46.7" y="52" transform="rotate(-90 46.7 52)">ADC_AVDD</text>
<text x="51.8" y="53.6" transform="rotate(-90 51.8 53.6)">QSPI_IOVDD</text>
<text x="54.3" y="48.2" transform="rotate(-90 54.3 48.2)">IOVDD</text>
<text x="59.4" y="51.4" transform="rotate(-90 59.4 51.4)">VREG_VIN</text>
<text x="61.9" y="50.6" transform="rotate(-90 61.9 50.6)">VREG_LX</text>
<text x="64.5" y="50.7" transform="rotate(-90 64.5 50.7)">VREG_FB</text>
<text x="71.1" y="49.2">GPIO1</text>
<text x="71.1" y="51.8">GPIO2</text>
<text x="129.5" y="50.5">GND</text>
<text x="334.5" y="50.5">HOLD/RESET/IO</text>
<text x="44.1" y="55.6" transform="rotate(-90 44.1 55.6)">USB_OTP_VDD</text>
<text x="71.1" y="54.3">GPIO3</text>
<text x="71.1" y="56.8">GPIO4</text>
<text x="71.1" y="59.4">GPIO5</text>
<text x="342.6" y="54.1" transform="rotate(-90 342.6 54.1)">GND</text>
<text x="34.8" y="61.9">RUN</text>
<text x="71.1" y="61.9">GPIO6</text>
<text x="71.1" y="64.5">GPIO7</text>
<text x="331.5" y="60.1">W25Q128JVSIQ</text>
<text x="34.8" y="69.5">USB_DM</text>
<text x="71.1" y="67">GPIO8</text>
<text x="71.1" y="69.5">GPIO9</text>
<text x="341.6" y="69.5">GND</text>
<text x="34.8" y="72.1">USB_DP</text>
<text x="69.8" y="72.1">GPIO10</text>
<text x="69.8" y="74.6">GPIO11</text>
<text x="69.8" y="77.2">GPIO12</text>
<text x="34.8" y="82.2">QSPI_SCLK</text>
<text x="34.8" y="79.7">QSPI_SS</text>
<text x="69.8" y="79.7">GPIO13</text>
<text x="69.8" y="82.2">GPIO14</text>
<text x="34.8" y="84.8">QSPI_SD0</text>
<text x="34.8" y="89.9">QSPI_SD2</text>
<text x="34.8" y="87.3">QSPI_SD1</text>
<text x="69.8" y="84.8">GPIO15</text>
<text x="69.8" y="87.3">GPIO16</text>
<text x="69.8" y="89.9">GPIO17</text>
<text x="34.8" y="92.4">QSPI_SD3</text>
<text x="69.8" y="92.4">GPIO18</text>
<text x="69.8" y="94.9">GPIO19</text>
<text x="34.8" y="100">XIN</text>
<text x="69.8" y="97.5">GPIO20</text>
<text x="69.8" y="100">GPIO21</text>
<text x="69.8" y="102.6">GPIO22</text>
<text x="69.8" y="105.1">GPIO23</text>
<text x="69.8" y="107.6">GPIO24</text>
<text x="34.8" y="110.2">XOUT</text>
<text x="69.8" y="110.2">GPIO25</text>
<text x="34.8" y="117.8">SWCLK</text>
<text x="63.7" y="115.3">GPIO26/ADC0</text>
<text x="63.7" y="117.8">GPIO27/ADC1</text>
<text x="34.8" y="120.3">SWDIO</text>
<text x="54.3" y="125.2" transform="rotate(-90 54.3 125.2)">VREG_PGND</text>
<text x="56.8" y="125.2" transform="rotate(-90 56.8 125.2)">GND</text>
<text x="63.7" y="120.3">GPIO28/ADC2</text>
<text x="63.7" y="122.9">GPIO29/ADC3</text>
<text x="30.5" y="132.5">RP2350A</text>
<text x="53.3" y="134.3">GND</text>
<text x="55.9" y="138.1">GND</text>
<text x="40.6" y="148.3">+3V3</text>
<text x="82.5" y="146.3">SW1</text>
<text x="113" y="146.3">SW2</text>
<text x="163.5" y="149.8">J3</text>
<text x="30.5" y="154.4">U6</text>
<text x="54.6" y="152.1">+3V3</text>
<text x="63.5" y="152.1">+3V3</text>
<text x="82.5" y="153.3">BOOT</text>
<text x="113" y="153.3">RESET</text>
<text x="163.5" y="152.3">SWD</text>
<text x="33.5" y="161">CE</text>
<text x="41.6" y="161.8" transform="rotate(-90 41.6 161.8)">VDD</text>
<text x="57.6" y="158.7">C25</text>
<text x="57.6" y="161.2">100n</text>
<text x="65.5" y="158.7">R19</text>
<text x="65.5" y="161.2">10k</text>
<text x="141.7" y="161.3">R20</text>
<text x="33.5" y="166.1">SI/SIO0</text>
<text x="33.5" y="163.5">SCLK</text>
<text x="54.6" y="167.3">GND</text>
<text x="141.7" y="163.8">1k</text>
<text x="161.3" y="162.2">GND</text>
<text x="33.5" y="168.6">SO/SIO1</text>
<text x="33.5" y="171.1">SIO2</text>
<text x="33.5" y="173.7">SIO3</text>
<text x="139.7" y="169.9">GND</text>
<text x="41.6" y="177.3" transform="rotate(-90 41.6 177.3)">VSS</text>
<text x="30.5" y="183.3">APS6404L-3SQR-SN</text>
<text x="40.6" y="188.9">GND</text>
<text x="20.3" y="256.2">+1V1</text>
<text x="21.6" y="259.4">PWR_FLAG</text>
<text x="36.8" y="259.4">PWR_FLAG</text>
</g>
<g font-size="1.3" fill="#a90000">
<text x="267.9" y="27.8">1</text>
<text x="274.2" y="27.8">3</text>
<text x="271.6" y="33.1" transform="rotate(-90 271.6 33.1)">2</text>
<text x="341.5" y="33.8" transform="rotate(-90 341.5 33.8)">8</text>
<text x="38" y="41.3" transform="rotate(-90 38 41.3)">46</text>
<text x="43" y="41.3" transform="rotate(-90 43 41.3)">53</text>
<text x="45.6" y="41.3" transform="rotate(-90 45.6 41.3)">44</text>
<text x="50.7" y="41.3" transform="rotate(-90 50.7 41.3)">54</text>
<text x="53.2" y="40.7" transform="rotate(-90 53.2 40.7)">1</text>
<text x="58.3" y="41.3" transform="rotate(-90 58.3 41.3)">49</text>
<text x="60.8" y="41.3" transform="rotate(-90 60.8 41.3)">48</text>
<text x="63.4" y="41.3" transform="rotate(-90 63.4 41.3)">50</text>
<text x="68.4" y="40.7" transform="rotate(-90 68.4 40.7)">6</text>
<text x="332" y="36.7">1</text>
<text x="332" y="41.8">5</text>
<text x="332" y="39.2">6</text>
<text x="78.6" y="45.6">2</text>
<text x="332" y="44.3">2</text>
<text x="332" y="46.9">3</text>
<text x="78.6" y="48.1">3</text>
<text x="78.6" y="50.7">4</text>
<text x="78.6" y="53.2">5</text>
<text x="332" y="49.4">7</text>
<text x="78.6" y="55.7">7</text>
<text x="78.6" y="58.3">8</text>
<text x="341.5" y="56.6" transform="rotate(-90 341.5 56.6)">4</text>
<text x="31" y="60.8">26</text>
<text x="78" y="63.4">10</text>
<text x="78" y="65.9">12</text>
<text x="78.6" y="60.8">9</text>
<text x="31" y="68.4">51</text>
<text x="31" y="71">52</text>
<text x="78" y="68.4">13</text>
<text x="78" y="71">14</text>
<text x="78" y="73.5">15</text>
<text x="78" y="76.1">16</text>
<text x="31" y="81.1">56</text>
<text x="31" y="83.7">57</text>
<text x="31" y="78.6">60</text>
<text x="78" y="78.6">17</text>
<text x="78" y="81.1">18</text>
<text x="78" y="83.7">19</text>
<text x="31" y="88.8">58</text>
<text x="31" y="86.2">59</text>
<text x="78" y="86.2">27</text>
<text x="78" y="88.8">28</text>
<text x="31" y="91.3">55</text>
<text x="78" y="91.3">29</text>
<text x="78" y="93.8">31</text>
<text x="31" y="98.9">21</text>
<text x="78" y="96.4">32</text>
<text x="78" y="98.9">33</text>
<text x="78" y="101.5">34</text>
<text x="78" y="104">35</text>
<text x="78" y="106.5">36</text>
<text x="31" y="109.1">22</text>
<text x="78" y="109.1">37</text>
<text x="31" y="116.7">24</text>
<text x="31" y="119.2">25</text>
<text x="78" y="114.2">40</text>
<text x="78" y="116.7">41</text>
<text x="78" y="119.2">42</text>
<text x="78" y="121.8">43</text>
<text x="53.2" y="129" transform="rotate(-90 53.2 129)">47</text>
<text x="55.7" y="129" transform="rotate(-90 55.7 129)">61</text>
<text x="157.4" y="147.2">1</text>
<text x="157.4" y="149.7">2</text>
<text x="157.4" y="152.3">3</text>
<text x="31" y="159.9">1</text>
<text x="40.5" y="156.9" transform="rotate(-90 40.5 156.9)">8</text>
<text x="161.2" y="157.4" transform="rotate(-90 161.2 157.4)">MP</text>
<text x="31" y="167.5">2</text>
<text x="31" y="165">5</text>
<text x="31" y="162.4">6</text>
<text x="31" y="170">3</text>
<text x="31" y="172.6">7</text>
<text x="40.5" y="179.8" transform="rotate(-90 40.5 179.8)">4</text>
</g>
<g font-size="1.3" fill="#0000c2">
<text x="110" y="223.5">RP2350A core copied from Raspberry Pi 'RP2350A Minimal' R4 reference</text>
<text x="110" y="225.5">(MIT licence): regulator (L1 polarity-marked AOTA-B201610, C8/C9/C10,</text>
<text x="110" y="227.5">R12 33R), crystal (ABM8-272-T3, 15p, 1k), decoupling, flash, BOOTSEL.</text>
<text x="260" y="223.5">PSRAM (APS6404L, 8 MB) on XIP_CS1 = GPIO8 (same as Adafruit Feather</text>
<text x="260" y="225.5">RP2350 so existing board configs work). Flash 16 MB on QSPI_SS.</text>
<text x="260" y="227.5">BOOT button doubles as a user button (read via QSPI_SS).</text>
<text x="110" y="229.6">Schematic refs differ; PCB placement/routing of this block is the RPi</text>
<text x="110" y="231.6">layout rotated 90 deg.</text>
<text x="260" y="229.6">SWD on JST-SH 3 pin (Raspberry Pi Debug Probe pinout).</text>
</g>
<g font-size="1" fill="#006464">
<text x="339.7" y="42.9">0</text>
<text x="340.4" y="45.5">1</text>
<text x="340.5" y="48">2</text>
<text x="349.8" y="50.6">3</text>
</g>
<text font-size=".4" fill="#840000" x="160" y="154.3">Mounting</text>
</svg>
